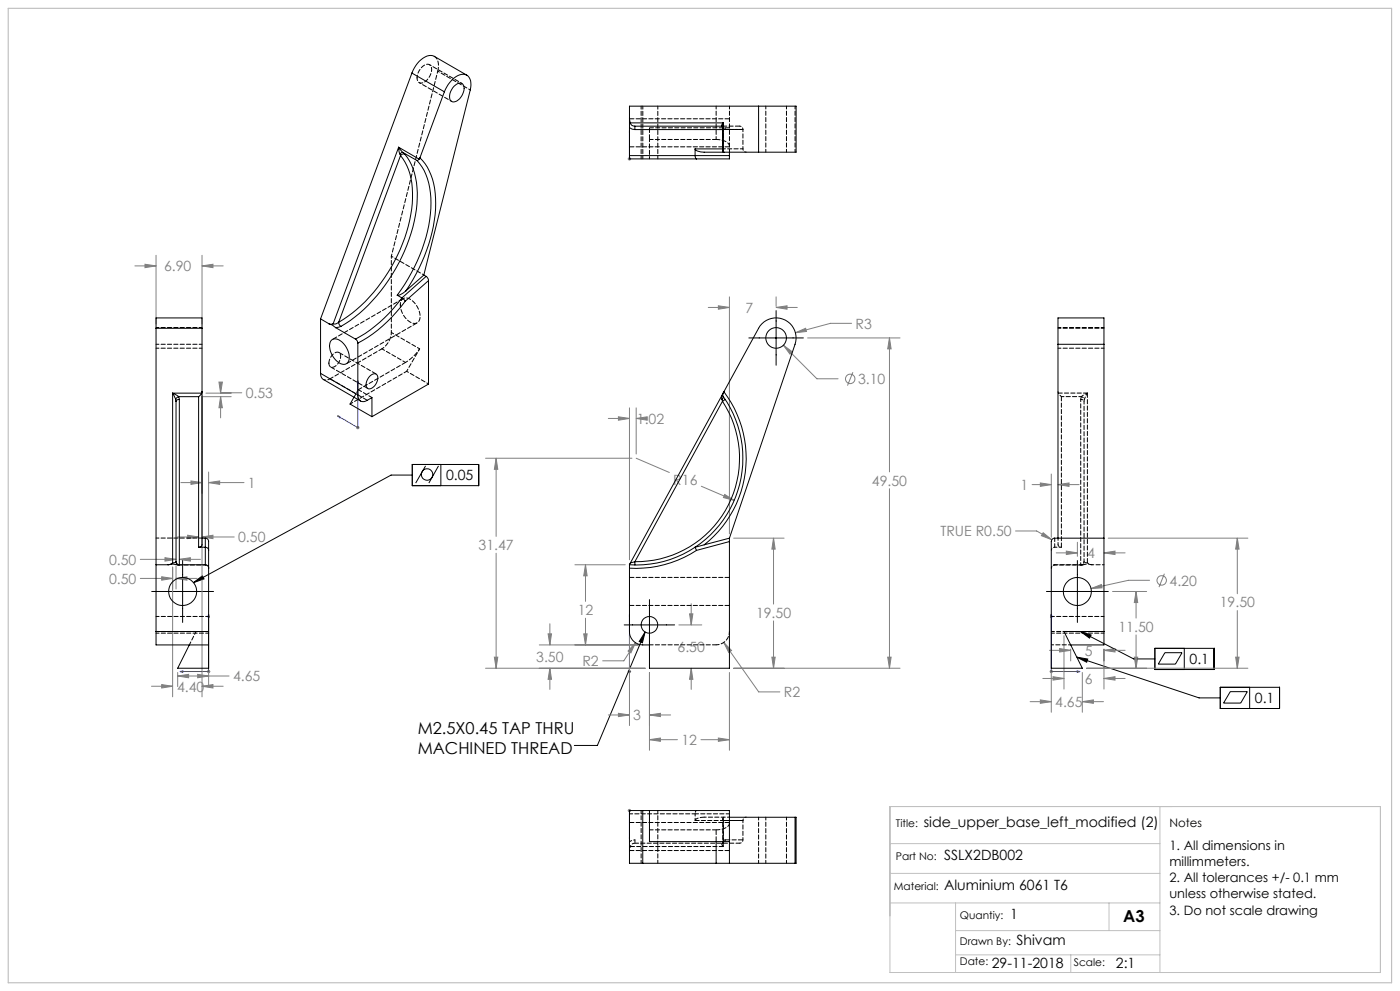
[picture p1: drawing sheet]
<svg xmlns="http://www.w3.org/2000/svg" width="420mm" height="297mm" viewBox="0 0 420 297" stroke-linecap="round" stroke-linejoin="round" font-family="sans-serif">
<g fill="none" stroke="#808080" stroke-width=".3">
<path d="M188.3 47.6h1M188.5 47.3l.7 .7M188.8 47.1v1M189.2 47.3l-.7 .7M40.5 79.7h6.3M43.5 79.2l3.3 .5-3.3 .5zM46.8 76.5v20.6M60.6 79.7l3.3-.5v1zM60.6 76.5v20.6M60.6 79.7h6.4M212.5 92.1h6.3M215.5 91.6l3.3 .5-3.3 .6z"/>
<path d="M218.8 89v71M232.8 92.1l3.3-.5v1.1zM232.8 89v2.8M232.8 92.1h6.4M238.6 99.7l3.1-1.3 .2 .9zM255.5 96.9h-6.4l-10.5 2.8M60.6 118.7v90.1M60.9 118.9h8.5M61.8 117.8h7.6M65.7 114.5h1l-.5 3.3zM66.2 118.9l.5 3.3h-1zM66.2 118.9v6.3"/>
<path d="M72.5 117.7l-6.3 .1M235 103.5l2.7 1.9-.7 .7zM235 103.5l10.1 10h6.3M242.3 101.3h27.7M255.9 111.5l-1.7 4.1M266.8 101.3l.5 3.3h-1zM266.8 101.3v40.1M106.9 128.2h.9M107 127.8l.7 .7M107.4 127.7v1M107.7 127.8l-.7 .7M145.7 137.3h43.9"/>
<path d="M148.8 137.3l.5 3.3h-1zM148.8 137.3v23.5M182.5 125.4h6.3M185.5 124.9l3.3 .5-3.3 .5zM188.8 122.2v45.6M190.9 125.4l3.3-.5v1zM190.9 137.3l9.9 4.3M190.9 122.2v13.9M190.9 125.4h.1M54.3 144.6h6.3M57.3 144.1l3.3 .5-3.3 .6zM62.6 144.6l3.3-.5v1.1z"/>
<path d="M62.6 141.5v19.5M62.6 144.6h10.6M210.4 145.7l9.9 4.3M217.4 148.2l2.9 1.8-3.3-.9zM266.8 146.5v53.8M304.7 159.1h6.3l4.5 2.6M309.6 145.2h5.8M312.1 144.7l3.3 .5-3.3 .6zM312.9 159.7l2.6 2-3.1-1.2zM315.4 142.1v18.9M317.4 145.2l3.3-.5v1.1zM317.4 145.2h6.3"/>
<path d="M42.1 173.4h9.7M42.1 167.6h10.7M48.5 172.9l3.3 .5-3.3 .5zM49.5 167.1l3.3 .5-3.3 .6zM51.8 170v38.8M52.8 173.4l3.3-.5v1zM52.8 169.6v6.9M52.8 173.4h6.4M53.2 160.9h6.4M53.8 167.6l3.3-.5v1.1zM53.8 167.6h6.3M56.3 160.4l3.3 .5-3.3 .5z"/>
<path d="M60.6 160.9l3.3-.5v1zM60.6 160.9h9.7M148.8 165.8v34.5M172.5 169.3h15.1M175.6 169.3l.5 3.3h-1zM175.6 169.3v10.9M220.1 161.3h15.1M232.1 161.3l.5 3.3h-1zM232.1 161.3v19.7M316.9 165.7h6.3M319.9 165.2l3.3 .5-3.3 .5zM323.2 162.5v4.2"/>
<path d="M327.3 176.4l3.1-1.2 .2 1zM331.2 165.7l3.3-.5v1zM331.2 165.7h6.3M332.5 161.3h41.9M333.8 177.3h10.2M340.8 177.3l.5 3.3h-1zM340.8 177.3v7.9M344.9 173.9h-6.4l-11.2 2.5M349.3 171.9l-1.6 4.1M371.2 161.3l.5 3.3h-1zM371.2 161.3v16.6M148.3 197h1l-.5 3.3z"/>
<path d="M161.8 193.3h29.8M164.4 190h1.1l-.5 3.3zM165 186.9v6.4M175.1 190h1l-.5 3.3zM175.6 185.3v8M188.8 190.5v26.9M190.6 192.6l-1.3 3.1-.9-.6zM190.6 192.6l-3.5 5.4h-6.3M203.7 187.3h6.8M206.9 184h1l-.5 3.3zM207.4 180.9v6.4M217.1 192.5l2.4 2.4-.9 .6z"/>
<path d="M217.1 192.5l10.5 14.9h6.4M231.6 197h1l-.5 3.3zM232.1 186.1v14.2M266.3 197h1l-.5 3.3zM314.9 194.9h6.3M317.9 194.4l3.3 .5-3.3 .5zM319.2 190.5v16M321.2 194.6v3.5M331.2 194.9l3.3-.5v1zM331.2 194.6v11.9M331.2 194.9h6.3M340.3 197h1l-.5 3.3z"/>
<path d="M340.8 190.3v10M370.7 197h1l-.5 3.3zM371.2 183v17.3M45.4 205.7h6.4M48.5 205.2l3.3 .5-3.3 .5zM53.3 202.6l3.3-.5v1zM53.3 201.5v4.3M53.3 202.6h15.4M59.3 202.1l3.3 .5-3.3 .5zM60.6 205.7l3.3-.5v1zM60.6 205.7h6.4M62.1 201.3h1"/>
<path d="M62.2 200.9l.7 .7M62.6 200.8v5M62.9 200.9l-.7 .7M145.7 200.3h47.9M165 200.3l.5 3.3h-1.1zM165 200.3v6.3M182.5 214.3h6.3M185.5 213.8l3.3 .5-3.3 .5zM188.3 201.3h1M188.5 200.9l.7 .7M189.2 200.9l-.7 .7M194.8 214.3l3.3-.5v1z"/>
<path d="M194.8 201.5v23.4M194.8 214.3h6.4M207.4 200.3l.5 3.3h-1zM207.4 200.3v6.3M218.8 201.5v23.4M220.1 200.3h49.9M309 210.3h6.4M312.1 209.8l3.3 .5-3.3 .5zM312.8 203.3h6.4M314.9 201.3h1M315 200.9l.7 .7M315.4 200.8v12.7"/>
<path d="M315.7 200.9l-.7 .7M315.9 202.8l3.3 .5-3.3 .5zM324.7 210.3l3.3-.5v1zM324.7 201.5v12M324.7 210.3h6.3M326 200.3h48.4M331.2 203.3l3.3-.5v1zM331.2 203.3h6.3M194.8 221.7l3.3-.5v1zM194.8 221.7h8.4M210.3 221.7h8.5M215.5 221.2l3.3 .5-3.3 .5z"/>
<path d="M188.3 242.9h1M188.5 242.6l.7 .7M188.8 242.4v1M189.2 242.6l-.7 .7"/>
<circle cx="255.1" cy="113.6" r="1.42"/>
<circle cx="348.5" cy="173.9" r="1.42"/>
</g>
<g fill="none" stroke="#000" stroke-width=".3">
<path d="M232.8 93.1v16.4M224.6 101.3h16.4M123.7 139.2h19.9v6.4h-19.9zM127.7 139.6l-3 5.2M131.6 139.6l-2.9 5.2M132.3 139.2v6.4M123.7 142.4h-6.4l-59.3 32.2M45.5 177.3h18.6M54.8 168v18.5M58 174.6l2.7-2 .5 .9zM194.8 179.7v15.1M313.9 177.3h18.6"/>
<path d="M323.2 168v18.5M187.3 187.3h15.1M193.5 189.4l-.8 3.2-.9-.3zM193.5 189.4l-14.3 34h-6.9M323 197l36.7 12.2h6.4M323 197l3.3 .5-.3 1zM324.2 189.3l15.9 8.2h6.4M324.2 189.3l3.1 1-.5 .9zM346.5 194.3h17.8v6.4h-17.8zM349.5 195.6h5.1l-2 3.4h-5.1zM355.3 194.3v6.4M366.1 206h17.8v6.3h-17.8z"/>
<path d="M369.1 207.3h5.1l-2 3.4h-5.1zM374.9 206v6.3"/>
<circle cx="128.1" cy="142.2" r="1.71"/>
</g>
<g fill="none" stroke="#00f" stroke-width=".3">
<path d="M188.8 39v8.6M188.8 39v.9v-.9M188.8 47.6h.1M188.8 47.4v.4zM107.4 114.1v14.1l-6.1-3.6M107.4 114.1l.1 .8-.3-.1zM101.3 124.6l.6 .2v.4zM62.6 184.1v17.2h-8.6M62.6 184.1l.2 .9h-.4zM188.8 184.1v.9v-.9M188.8 184.1v17.2M315.4 184.1v17.2h8.6"/>
<path d="M315.4 184.1l.2 .9h-.4zM54 201.3l.9-.3v.5zM188.8 201v.5zM188.8 201.3h.1M323.1 201l.9 .3-.9 .2zM188.8 242.9h.1M188.8 242.9v8.6M188.8 251.5v-.9v.9M188.8 242.7v.4z"/>
</g>
<path d="M267 252.8h81M267 241.7h147.1v49.8h-147.1zM348 241.7v49.8M267 261.8h81M267 270.6h81M286.7 270.6v20.9M286.7 278.9h61.3M332.7 270.6v8.3M286.7 286.2h61.3M321.2 286.2v5.3" fill="none" stroke="#c0c0c0" stroke-width=".3"/>
<path d="M2.5 2.5h415v292h-415z" fill="none" stroke="#c0c0c0" stroke-width=".35"/>
<g fill="#000">
<path d="M193.5 189.4l-.8 3.2-.9-.3z"/>
<path d="M324.2 189.3l3.1 1-.5 .9zM323 197l3.3 .5-.3 1zM58 174.6l2.7-2 .5 .9z"/>
</g>
<g fill="#00f">
<path d="M188.8 201v.5zM188.8 184.1v.9z"/>
<path d="M323.1 201l.9 .3-.9 .2zM315.4 184.1l.2 .9h-.4z"/>
<path d="M54 201.3l.9 .2v-.5zM62.6 184.1l-.2 .9h.4zM101.3 124.6l.6 .6v-.4zM107.4 114.1l-.2 .7 .3 .1zM188.8 39v.9zM188.8 47.4v.4zM188.8 250.6v.9zM188.8 242.7v.4z"/>
</g>
<path d="M215.5 221.2l3.3 .5-3.3 .5zM194.8 221.7l3.3-.5v1zM185.5 213.8l3.3 .5-3.3 .5zM194.8 214.3l3.3-.5v1zM164.4 190h1.1l-.5 3.3zM165 200.3l.5 3.3h-1.1zM175.1 190h1l-.5 3.3zM175.6 169.3l.5 3.3h-1zM232.1 161.3l.5 3.3h-1zM231.6 197h1l-.5 3.3zM235 103.5l2 2.6 .7-.7zM238.6 99.7l3.3-.4-.2-.9zM266.3 197h1l-.5 3.3zM266.8 101.3l.5 3.3h-1zM206.9 184h1l-.5 3.3zM207.4 200.3l.5 3.3h-1zM217.4 148.2l-.4 .9 3.3 .9zM190.9 125.4l3.3-.5v1zM185.5 124.9l3.3 .5-3.3 .5zM148.8 137.3l.5 3.3h-1zM148.3 197h1l-.5 3.3zM232.8 92.1l3.3-.5v1.1zM215.5 91.6l3.3 .5-3.3 .6zM190.6 192.6l-2.2 2.5 .9 .6zM217.1 192.5l1.5 3 .9-.6zM312.1 209.8l3.3 .5-3.3 .5zM324.7 210.3l3.3-.5v1zM327.3 176.4l3.3-.2-.2-1zM319.9 165.2l3.3 .5-3.3 .5zM331.2 165.7l3.3-.5v1zM312.9 159.7l-.5 .8 3.1 1.2zM317.4 145.2l3.3-.5v1.1zM312.1 144.7l3.3 .5-3.3 .6zM315.9 202.8l3.3 .5-3.3 .5zM331.2 203.3l3.3-.5v1zM340.8 177.3l.5 3.3h-1zM340.3 197h1l-.5 3.3zM371.2 161.3l.5 3.3h-1zM370.7 197h1l-.5 3.3zM331.2 194.9l3.3-.5v1zM317.9 194.4l3.3 .5-3.3 .5zM43.5 79.2l3.3 .5-3.3 .5zM60.6 79.7l3.3-.5v1zM57.3 144.1l3.3 .5-3.3 .6zM62.6 144.6l3.3-.5v1.1zM48.5 205.2l3.3 .5-3.3 .5zM60.6 205.7l3.3-.5v1zM48.5 172.9l3.3 .5-3.3 .5zM52.8 173.4l3.3-.5v1zM49.5 167.1l3.3 .5-3.3 .6zM53.8 167.6l3.3-.5v1.1zM56.3 160.4l3.3 .5-3.3 .5zM60.6 160.9l3.3-.5v1zM65.7 114.5h1l-.5 3.3zM66.2 118.9l.5 3.3h-1zM53.3 202.6l3.3-.5v1zM59.3 202.1l3.3 .5-3.3 .5z" fill="#808080"/>
<g fill="none" stroke="#000" stroke-width=".3">
<path d="M123.6 21.9a7.4 7.4 0 0 1 5.7-5.3l.9 .3 9.9 5.6M123.6 21.9l-27.4 73.7M123.6 21.9l9.7 5.6M133.3 27.5a7.6 7.6 0 0 1 5.7-5.2 2.66 2.66 0 0 1 2.3 3.2l-.2 1.5-14 55.4M133.3 27.5l-7.3 19.8M136.2 25.9a1.67 1.67 0 0 1 2.9-.3 4.1 4.1 0 0 1-3.3 4.9 2.15 2.15 0 0 1-.6-3.1zM188.8 35.4l.3 1.4M188.8 38.2l.8 .5 .9 .1M188.8 35.4v2.8M188.8 38.2v8.4M189.1 36.8l.4 .8 1 .2M189.1 36.8h27.9"/>
<path d="M190.5 37.8v1M190.5 38.8h26.3M190.5 37.8h26.2M216.6 37.7l.1 .1M216.6 37.7l.2 .1M216.7 37.8h.1M216.8 37.8l.2 7.7M217 36.8l-.4 .9M217 36.8l-.2 1M217 36.8v8.7M227.6 31.8h11.2v13.8h-11.2M227.6 31.8h-38.8v3.6"/>
<path d="M227.6 31.8v13.8M119.6 44.1l.4 2M119.6 44.1l1.3 1.6M119.6 44.1l6.1 3.6M119.6 44.1l-19.7 52.9M120 46.1l.2 .5M120.2 46.6a18.3 18.3 0 0 1 3.6 12.8 48.4 48.4 0 0 1-22.2 37.2M120.2 46.6l-18.6 50M120.9 45.7l.6 .5M120.9 45.7l-.9 .4M120.9 45.7l4.3 2.5M121.5 46.2a19.1 19.1 0 0 1 3.7 13.2 50.5 50.5 0 0 1-21.5 37.6l-1.4 .8"/>
<path d="M121.5 46.2a1.02 1.02 0 0 0-1.3 .4M125.2 48.2a20.2 20.2 0 0 1 3.9 16 51 51 0 0 1-9.9 24.3M125.7 47.7l-.5 .5M126 47.3l-.3 .4M126 47.3a18.1 18.1 0 0 1 4.7 13.8 49 49 0 0 1-8.9 26.1M188.8 46.6h19.7M188.8 46.6v1h20.2M208.5 44.6l.2 .3a3.6 3.6 0 0 0 2.5 .7h6M208.5 46.6l.2 .8 .3 .2M208.5 44.6h8.3M208.5 44.6v2M208.5 46.6h10.3"/>
<path d="M217 45.5l.2 .1M217.2 45.6h10.4M218.8 46.6v1h-9.8M218.8 45.6v1M46.8 98.4v-3.1h13.8v3.1M46.8 98.4v90.9M46.8 98.4h13.8M60.6 98.4v19M96.2 95.6l2.5 1.4M96.2 95.6v16.3M98.7 97h1.2M98.7 97l2 1.2"/>
<path d="M100.7 98.2l5.9 3.4M101.6 96.6l-.8 .5-.9-.1M101.6 96.6l.2 .7 .5 .5M102.3 97.8l-1.6 .4M119.2 88.5l1.4 .8M120.6 89.3a41.9 41.9 0 0 1-14 12.3M120.6 89.3l1 1M121.6 90.3a42.4 42.4 0 0 1-14.2 12.5M121.8 87.2l-1.6 1.1-1 .2M127.1 82.4l-5.3 4.8M127.1 82.4l.7 .4M127.8 82.8l.6 .8 .2 .5"/>
<path d="M127.8 82.8l-7.2 6.5M128.6 84.1l-7 6.2M128.6 84.1v31l-17 9.8M51.8 117.8l.9 1.9M51.8 117.8l1.8 1.1M51.8 117.8h8.7M51.8 117.8v50.9M52.7 119.7l.1 .6M53.6 118.9l.2 .8M53.6 118.9l-.9 .8M53.6 118.9h6M53.8 119.7l-.7 .2-.3 .4"/>
<path d="M53.8 119.7v49.6M59.6 118.9v45.1M60.5 117.8l-.9 1.1M60.6 117.4l-.1 .4M60.6 117.4v45.9l-.3 .5-.7 .2M96.2 111.9l.1 1 .5 .7 11.4 6.6M96.2 111.9l11.2 6.5M99.5 101.9a2.8 2.8 0 0 1 3.7 1.2 4.9 4.9 0 0 1 1.1 5.6 2.5 2.5 0 0 1-3.6-.8 5.3 5.3 0 0 1-1.5-5.7zM106.2 119.1l-1.2 2 6.6 3.8M106.6 101.6l.6 .6 .2 .6M107.4 118.4a1.72 1.72 0 0 0 .8 1.8 1.72 1.72 0 0 0 2-.2l1.4-.8v5.7M107.4 102.8v15.6"/>
<path d="M111.2 112.5a1.23 1.23 0 0 1 1.6-.4 1.23 1.23 0 0 1 .5 1.6 3.1 3.1 0 0 1-2.8 2.8 2.19 2.19 0 0 1 0-3.2zM216.6 119.7l.1 .6M217 117.8l-.2 .3 .2 .8M217 117.8l-.4 1v.9M217 117.8l-27.9 50.9M217 118.9a32 32 0 0 1-8.5 45.1M217 118.9l-.4 .8M217.2 117.4l-.2 .4M217.2 117.4a33 33 0 0 1-6 45.9M217.2 117.4l10.4-19a6 6 0 0 1 7.6-2.6 6 6 0 0 1 3.3 7.4l-19.7 58.1M217.6 119.7l-.9 .6M317.4 103.2v-7.9h13.8v7.9"/>
<path d="M317.4 103.2h13.8M317.4 103.2v58.1M331.2 103.2v86.1M52.8 120.3v48M216.7 120.3a31 31 0 0 1-26.2 48M216.7 120.3l-26.2 48M46.8 169.3l4.7-.2 10.1 .2M51.8 168.7l-1.3 .6M52.8 168.3l.2 .6 .4 .4M52.8 168.3l-1 .4M59.6 164h2M60.6 161.3h1"/>
<path d="M61.6 169.3h.2a.99 .99 0 0 1 .8 1M61.6 164l.6 .2 .4 .8M61.6 161.3a.97 .97 0 0 1 1 1v2.7M61.6 164v5.3M61.6 161.3v2.7M62.6 165v5.3M62.6 170.3v19M188.8 169.3v1M188.8 169.1v.2M189.1 168.7l-.3 .3M190.5 168.3l-1.4 .4M190.5 168.3v1"/>
<path d="M208.5 164a31.5 31.5 0 0 1-19.7 5.3M208.5 164l.5 1M209 165a33.4 33.4 0 0 1-20.2 5.3M218.8 161.3v1M218.8 162.3v38h-24v-7a4.9 4.9 0 0 1-5.4-2l-.6-2v-19M218.8 162.3l-9.8 2.7M218.8 161.3l-10.3 2.7M331.2 161.3h-14.8a1.02 1.02 0 0 0-1 1v38h9.3l-5.5-11h12M46.8 189.3v4h15.8M46.8 189.3h15.8M56.8 193.3l-3.5 7h9.3v-7M62.6 189.3v4"/>
<path d="M331.2 189.3v4h-10M192.8 242.9h-4v15.8h4M192.8 242.9h26v15.8M192.8 258.7h22M192.8 242.9v15.8M194.8 242.9v9.3h24M214.8 258.7h4M214.8 252.2v6.5M218.8 258.7h19.7M218.8 244.9h19.7M238.5 244.9h.3v13.8h-.3M238.5 244.9v13.8"/>
<circle cx="232.8" cy="101.3" r="3.1"/>
<circle cx="54.8" cy="177.3" r="4.2"/>
<circle cx="323.2" cy="177.3" r="4.2"/>
<circle cx="194.8" cy="187.3" r="2.49"/>
</g>
<path d="M214.8 41.8h-20M111.6 119.2l-4.1-2.4M114.6 104.5l-15.6 9M316.4 164v-2.7M324.8 169.3h-8.4M324.8 169.3l1.1-.2 1.7 .2M214.8 193.3h-20M190.5 252.7h31.4M208.5 243.9h10.3M214.8 248.7h-20" fill="none" stroke="#000" stroke-width=".3" stroke-dasharray="1.3 .6" stroke-dashoffset=".2"/>
<g fill="none" stroke="#000" stroke-width=".3" stroke-dasharray="1.3 .6" stroke-dashoffset=".4">
<path d="M125.1 23.3a4.1 4.1 0 0 1 3.4-4 2.1 2.1 0 0 1 .6 3.1 3.1 3.1 0 0 1-3.3 2.4l-.5-.6-.2-.9M192.3 31.8v15.8M214.8 31.8v10M216.8 37.8l.2 .8M217 38.6l-.2-.8M218.8 31.8v13.8M229.7 31.8v13.8M238.5 31.8v13.8M192.8 47.6v-15.8M197.3 47.6v-15.8M235.9 45.6v-13.8M60.6 98.2h-13.8"/>
<path d="M331.2 98.4h-13.8M331.2 98.2h-13.8M46.8 103.2h13.8M46.8 104.4h13.8M114.6 104.5l7 4.1M122 111.3l-17 9.8M317.4 104.4h13.8M324.4 118.9l-.2 .8M46.8 161.3h13.8M53.1 169l-.3-.7M325.2 168.3v-48M46.8 189.8h15.8"/>
<path d="M62.6 184.8h-15.8M214.8 193.3a4 4 0 0 0 4-4M315.4 189.8h15.8M331.2 189.3h-15.8M331.2 184.8h-15.8M192.3 242.9v15.8M197.3 258.7v-15.8M217 251.9l-.2 .8M227.6 258.7v-13.8M229.7 244.9v13.8M235.9 258.7v-13.8"/>
</g>
<path d="M107.5 116.8l-1.3 2.2M188.8 169.3l.4-.6M56.8 193.3l2-4M58.8 189.3h-12M188.8 243.9h19.7" fill="none" stroke="#000" stroke-width=".3" stroke-dasharray="1.3 .6" stroke-dashoffset=".3"/>
<path d="M218.8 35.6h-30M188.8 44h30M99.2 110l11.2 6.4M110.2 120l-11.2-6.5M112.9 112.1l-11.2-6.5M218.8 173.1h-30M188.8 181.5h30M188.8 254.9h30M217.6 251.7h5.3M218.8 246.5h-30" fill="none" stroke="#000" stroke-width=".3" stroke-dasharray="1.3 .6" stroke-dashoffset="-.1"/>
<g fill="none" stroke="#000" stroke-width=".3" stroke-dasharray="1.3 .6" stroke-dashoffset=".7">
<path d="M125.8 24.8l9.7 5.6M131.3 21.3l9.8 5.7M138.6 25l-9.7-5.6M217.6 38.8a.93 .93 0 0 0-.8-1M217.6 38.8h5.3h-6.1M117.4 76.8l9.8 5.6M318.4 118.9l-.9-1.1M317.4 163.3l.3 .5 .7 .2M331.2 169.3h-3.6M188.8 255.1l.4-1.4M211.3 244.9h7.5M216.8 245.3v7.4"/>
<path d="M217.6 251.7a.93 .93 0 0 1-.8 1"/>
</g>
<g fill="none" stroke="#000" stroke-width=".3" stroke-dasharray="1.3 .6">
<path d="M216.8 37.8h.1M217 38.6l.6 .2M221.9 37.8h-5.1M217 44.6l-.1 .6M317.5 117.8l-.1-.4M325.2 120.3l.1-.7M50.4 169.3l.1-.1M52.8 168.3h.1M52.9 168.8l.2 .2M53.2 169.3h.4h-.1M53.5 169.3h.3M53.8 169.3h-.6"/>
<path d="M53.8 169.3l-.4-.1M53.8 169.3h.1M61.6 169.3h.1M316.4 169.3h.1M318.4 164v-45.1M324.2 169.3h.6M324.4 169.3l.5-.1M324.9 169.2h.1M326.2 168.7v-50.9M216.8 252.7l-.2 .1M216.8 252.7h.1M217 245l.2-.1"/>
<path d="M217 251.9l.6-.2"/>
</g>
<g fill="none" stroke="#000" stroke-width=".3" stroke-dasharray="1.3 .6" stroke-dashoffset=".6">
<path d="M131.3 21.3l-13.9 55.5M194.8 47.6v-5.8M222.9 44.6v-5.8M117.4 76.8v22.8M117.4 99.6a6.2 6.2 0 0 1-2.8 4.9M122 111.3l3.9-6.8M128.6 115.1l-6.6-3.8M324.2 119.7v49.6M324.2 119.7l.7 .2 .3 .4M324.4 118.9l.9 .7M325.3 119.6l.9-1.8M317.4 163.3v-2"/>
<path d="M318.4 164h-2M326.2 168.7l-.7-.1-.3-.3M315.4 193.3h5.8M208.5 245.9v-2M209 242.9l-.3 .3-.2 .7M222.9 251.7v-5.8"/>
</g>
<path d="M222.9 38.8a1 1 0 0 0-1-1M223.9 45.6a1 1 0 0 1-1-1M61.6 169.3a1 1 0 0 1 1 1M315.4 164.9l.3-.6 .7-.3M315.4 170.3v-.2a1 1 0 0 1 1-.8M315.4 170.3a1 1 0 0 1 1-1M324.2 169.3a1 1 0 0 0 1-1M327.6 169.3l-1.4-.6M221.9 252.7a1 1 0 0 0 1-1M222.9 245.9a1 1 0 0 1 1-1" fill="none" stroke="#000" stroke-width=".3" stroke-dasharray="1.3 .6" stroke-dashoffset=".8"/>
<g fill="none" stroke="#000" stroke-width=".3" stroke-dasharray="1.3 .6" stroke-dashoffset=".5">
<path d="M216.8 44.6h6.1M217 44.6v-6M120.1 91.4a1.89 1.89 0 0 1 1.1-2 1.89 1.89 0 0 1 2.2 .5 5.9 5.9 0 0 1 2.4 6.2 2.03 2.03 0 0 1-3.4 0 6.7 6.7 0 0 1-2.3-4.7M99 113.5l-.9 .4-1.1-.2M121.6 108.6a13.6 13.6 0 0 0 4.3-4.1M125.9 104.5l-8.5-4.9M318.4 118.9h6M326.2 117.8l-1.8 1.1M53.8 169.3h7.8M316.4 169.3h7.8M190.5 251.7v1M216.6 252.8l.4 .9"/>
<path d="M217 245.9v6M217 245.9v-.9"/>
</g>
<path d="M130.3 16.9a3.9 3.9 0 0 1 1 4.4M218.8 38.3h-24M214.8 41.8a4.2 4.2 0 0 1 4 1.7v.3M98.7 108.8a3.2 3.2 0 0 1 2.8-3.2 2.17 2.17 0 0 1 0 3.2l-.7 .8a1.17 1.17 0 0 1-1.4 .5 1.17 1.17 0 0 1-.7-1.3M121.6 108.6l-14.1 8.2M326.2 117.8h-8.7M189.2 253.7h27.8M208.5 245.9h14.4h-5.9M211.3 244.9a2.58 2.58 0 0 0-2.7 .9l-.1 .1M214.8 248.7a4.2 4.2 0 0 0 4-1.7v-.3M217 253.7v-8.7" fill="none" stroke="#000" stroke-width=".3" stroke-dasharray="1.3 .6" stroke-dashoffset=".1"/>
<path d="M194.8 41.8v-3.5M121 89.5l-21.3 12.2M103.9 109l21.3-12.3M214.8 252.2v-3.5" fill="none" stroke="#000" stroke-width=".3" stroke-dasharray="1.3 .6" stroke-dashoffset="-.2"/>
<path d="M189.2 253.7l.4-.7 .9-.3M190.5 251.7l-.9 .1-.8 .5M217 253.7l-.2-1.1 .2-.7" fill="none" stroke="#000" stroke-width=".3" stroke-dasharray="1.3 .6" stroke-dashoffset=".9"/>
<g font-size="4.9">
<text x="125.3" y="219.9">M2.5X0.45 TAP THRU</text>
<text x="125.3" y="225.8">MACHINED THREAD</text>
<text x="337" y="276.5">A3</text>
</g>
<g font-size="4.2" fill="#808080">
<text x="49.2" y="81.3">6.90</text>
<text x="223.6" y="93.7">7</text>
<text x="256.7" y="98.5">R3</text>
<text x="73.7" y="119.3">0.53</text>
<text x="257.4" y="115.1">3.10</text>
<text x="191.1" y="127">1.02</text>
<text x="74.4" y="146.2">1</text>
<text x="202" y="145.2">R16</text>
<text x="261.6" y="145.5">49.50</text>
<text x="306.1" y="146.8">1</text>
<text x="282.1" y="160.7">TRUE R0.50</text>
<text x="71.4" y="162.5">0.50</text>
<text x="143.6" y="164.9">31.47</text>
<text x="326.2" y="167.3">4</text>
<text x="32.7" y="169.2">0.50</text>
<text x="32.7" y="175">0.50</text>
<text x="350.9" y="175.5">4.20</text>
<text x="173.3" y="184.3">12</text>
<text x="226.8" y="185.1">19.50</text>
<text x="365.9" y="182">19.50</text>
<text x="335.5" y="189.3">11.50</text>
<text x="203.3" y="195.3">6.50</text>
<text x="325.4" y="196.5">5</text>
<text x="160.9" y="198.5">3.50</text>
<text x="174.7" y="199.6">R2</text>
<text x="53.1" y="207.3">4.40</text>
<text x="69.9" y="204.2">4.65</text>
<text x="235.2" y="209">R2</text>
<text x="325.4" y="204.9">6</text>
<text x="189.9" y="215.9">3</text>
<text x="316.6" y="211.9">4.65</text>
<text x="204.4" y="223.3">12</text>
</g>
<g font-size="4.2">
<text x="133.8" y="143.9">0.05</text>
<text x="356.9" y="199.1">0.1</text>
<text x="376.5" y="210.7">0.1</text>
<text x="277.1" y="247.9">side_upper_base_left_modified (2)</text>
<text x="283.2" y="257.7">SSLX2DB002</text>
<text x="283.2" y="266.8">Aluminium 6061 T6</text>
<text x="303" y="275.3">1</text>
<text x="304.9" y="283.2">Shivam</text>
<text x="297.6" y="290.1">29-11-2018</text>
<text x="334.8" y="290.2">2:1</text>
</g>
<g font-size="3.9">
<text x="350.8" y="254.6">1. All dimensions in</text>
<text x="350.8" y="259.5">millimmeters.</text>
<text x="350.8" y="264.4">2. All tolerances +/- 0.1 mm</text>
<text x="350.8" y="269.3">unless otherwise stated.</text>
<text x="350.8" y="274.2">3. Do not scale drawing</text>
</g>
<text font-size="3.5" x="350.8" y="247.9">Notes</text>
<g font-size="3.2">
<text x="268.8" y="247.9">Title:</text>
<text x="268.8" y="257.7">Part No:</text>
<text x="268.1" y="266.8">Material:</text>
<text x="288" y="275.3">Quantiy:</text>
<text x="288" y="283.2">Drawn By:</text>
<text x="288" y="289.3">Date:</text>
<text x="322.2" y="289.5">Scale:</text>
</g>
</svg>
